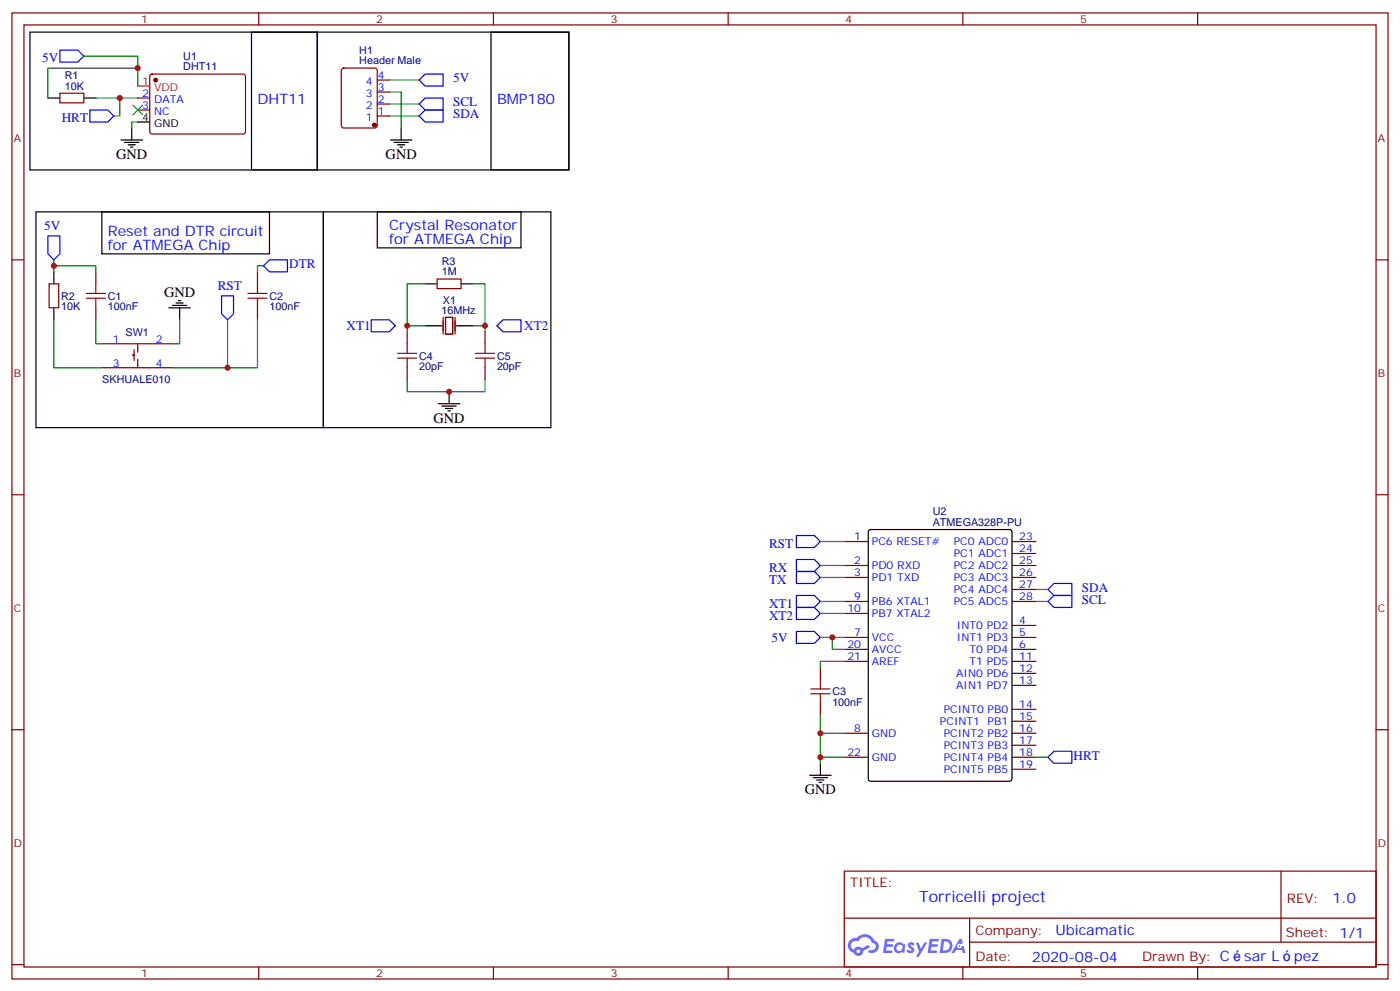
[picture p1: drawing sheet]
<svg xmlns="http://www.w3.org/2000/svg" width="412mm" height="292mm" viewBox="0 0 412 292" stroke-linecap="round" stroke-linejoin="round" font-family="sans-serif">
<g fill="none" stroke="#870000" stroke-width=".35">
<path d="M3.5 3.8h405.4v284.3h-405.4zM7.1 7.3h398.2v277.3h-398.2zM76.2 3.8v3.5M145.3 3.8v3.5M214.5 3.8v3.5M283.6 3.8v3.5M352.8 3.8v3.5M3.5 76.5h3.6M405.3 76.5h3.6M3.5 145.6h3.6M405.3 145.6h3.6M3.5 214.8h3.6"/>
<path d="M405.3 214.8h3.6M248.7 256.4h156.6v28.2h-156.6zM377.3 256.4v20.9M248.7 270.2h156.5M285.6 277.3h119.6M285.6 270.2v14.2M3.5 283.9h3.6M76.2 284.6v3.5M145.3 284.6v3.5M214.5 284.6v3.5M283.6 284.6v3.5M352.8 284.6v3.5"/>
<path d="M405.3 283.9h3.6"/>
</g>
<g fill="#5487ff">
<path d="M267.7 277.6a1.22 1.22 0 0 1 1.7 .2l-.4 .6a.47 .47 0 0 0-.3-.4 .47 .47 0 0 0-.5 .2l.1 .2a1.14 1.14 0 0 1 .8 1.8 1.14 1.14 0 0 1-1.9 0l-.2-.2 .5-.6 .7 .5a.29 .29 0 0 0 .3-.3 .29 .29 0 0 0-.2-.3 1.04 1.04 0 0 1-.6-1.7z"/>
<path d="M260.7 276.3h2.4l.3 .2-.2 .5-1.8 .1-.1 .8h1.5l.3 .4-.3 .4h-1.6l-.2 1.1h1.7l.2 .3-.2 .3-2.6 .1z"/>
<path d="M273.8 276.3h2.4l.3 .2-.1 .5-1.8 .1-.2 .8h1.6l.3 .4-.4 .4h-1.6l-.1 1.1h1.7l.2 .3-.2 .3-2.6 .1z"/>
<path d="M282.6 276.3h.7l.3 1.3-.6 .3a.69 .69 0 0 0-1 .3 .69 .69 0 0 0 .4 .9 .69 .69 0 0 0 .9-.6l.5-.2 .6 2.2h-.8l-.2-.9h-1.8l-.5 .9h-.8z"/>
<path d="M269.8 277.4h.8l.6 1.8 1.1-1.8h.9l-2.6 4.2h-.8l.9-1.5z"/>
<path d="M277.4 276.3l-.6 4.2h1.3a2.11 2.11 0 0 0 2.5-2.1 2.11 2.11 0 0 0-2.5-2.1zM278.1 277.1a1.39 1.39 0 0 1 1.7 1.4 1.39 1.39 0 0 1-1.8 1.3h-.3z"/>
<path d="M263.7 277.9a1.54 1.54 0 0 0-.1 2.2 1.54 1.54 0 0 0 2.2 .1l.6 .3 .3-2.3-.2-.3h-.4a1.49 1.49 0 0 0-2.4 0zM264 278.9a.94 .94 0 0 1 1.8 0 .94 .94 0 0 1-1.8 0z"/>
<path d="M250.4 276.7a2.18 2.18 0 0 0 1.1 3.7 1.44 1.44 0 0 0 1.6 .9 1.44 1.44 0 0 0 1.2-1.4l2-1.1-.5-.7-1.9 1a1.47 1.47 0 0 0-2.4 .4 1.39 1.39 0 0 1-.7-1.9 1.39 1.39 0 0 1 2-.5 2.12 2.12 0 0 1 2.2-1.3 2.12 2.12 0 0 1 1.9 1.7 1.14 1.14 0 0 1 1.1 1.4 1.14 1.14 0 0 1-1.7 .7 .43 .43 0 0 0-.5 .4 .43 .43 0 0 0 .4 .5 1.98 1.98 0 0 0 2.5-1.2 1.98 1.98 0 0 0-1.2-2.6 3.1 3.1 0 0 0-5.3-.6l-.9 .1zM252.3 280a.55 .55 0 0 1 1.1 0 .55 .55 0 0 1-1.1 0z"/>
<circle cx="282.6" cy="278.4" r=".26"/>
</g>
<g fill="none" stroke="#870000" stroke-width=".35">
<path d="M17.6 27.4h7.1v2.9h-7.1zM40.6 28.9h3.5M40.6 32.4h3.5M44.3 22l.5-.2 27.1 .1 .4 .6v16.5l-.7 .4h-27.1l-.4-.7v-16.2zM100.8 20.2l.4-.2h9.2l.7 .5v16.5l-.4 .6-9.5 .1-.6-.5-.1-16.5zM111.1 34.1h3.6M111.1 30.6h3.6M111.1 27.1h3.6M111.1 23.6h3.6M14.5 83.5h2.8v7.1h-2.8zM28.2 80v3.5M28.2 90.6v3.5"/>
<path d="M75.8 80v3.5M75.8 90.6v3.5M119.9 97.6v3.6M128.8 82.1h7v2.8h-7zM130.5 93.4v5M131.2 93.4h2.1v5h-2.1zM134.1 93.4v5M142.9 97.6v3.6M30 101.2h21.2M30 108.2h21.2M39.5 104.4h-.3v.3h.3M39.5 102.9v3.2"/>
<path d="M40.6 101.2v2.4M40.6 105.8v2.4M119.9 108.2v3.6M142.9 108.2v3.6M248.7 159.4h7.1M298.1 159.4h7.1M248.7 166.4h7.1M248.7 170h7.1M248.7 177h7.1M298.1 166.4h7.1M298.1 170h7.1M298.1 177h7.1"/>
<path d="M298.1 162.9h7.1M298.1 173.5h7.1M241.7 196.4v3.6M248.7 187.6h7.1M248.7 191.1h7.1M248.7 180.6h7.1M248.7 194.7h7.1M298.1 184.1h7.1M298.1 187.6h7.1M298.1 191.1h7.1M298.1 194.7h7.1M298.1 198.2h7.1"/>
<path d="M241.7 207v3.5M248.7 215.8h7.1M298.1 215.8h7.1M298.1 201.7h7.1M298.1 208.8h7.1M298.1 212.3h7.1M298.1 219.4h7.1M248.7 222.9h7.1M298.1 222.9h7.1M298.1 226.4h7.1"/>
</g>
<g fill="#870000" stroke="#870000" stroke-width=".35">
<circle cx="45.9" cy="23.6" r=".53"/>
<circle cx="110.2" cy="36.8" r=".53"/>
</g>
<path d="M40.6 25.3h3.5" fill="none" stroke="#f00" stroke-width=".35"/>
<g fill="none" stroke="#000" stroke-width=".35">
<path d="M8.8 9.5h84.7v40.5h-84.7zM74.1 9.5h19.4v40.5h-19.4zM93.5 9.5h74.1v40.5h-74.1zM144.6 9.5h23v40.5h-23zM14.1 28.9h3.5M24.7 28.9h3.5M38.8 37.7v3.5M40.6 35.9h3.5M118.2 37.7v3.5M35.6 41.2h6.4M36.7 41.9h4.2M37.7 42.6h2.2"/>
<path d="M38.5 43.3h.7M115 41.2h6.4M116.1 41.9h4.2M117.1 42.6h2.1M117.8 43.3h.7M10.6 62.4h84.6v63.5h-84.6zM30 62.4h49.4v12.3h-49.4zM95.2 62.4h67.1v63.5h-67.1zM111.1 62.4h42.4v10.6h-42.4zM15.9 80v3.5M15.9 90.6v3.5M49.7 90.6h6.4"/>
<path d="M50.8 89.9h4.2M51.9 89.2h2.1M52.6 88.5h.7M52.9 90.6v3.5M125.2 95.9h5M125.2 83.5h3.6M134.4 95.9h4.9M135.8 83.5h3.5M129.1 118.8h6.4M130.2 119.5h4.2M132.3 115.3v3.5M131.2 120.2h2.1"/>
<path d="M131.9 120.9h.7M256 156.1l.5-.2h40.9l.6 .4 .1 72.9-.5 .7h-41.1l-.7-.4v-72.9zM238.5 228.2h6.3M239.5 228.9h4.3M240.6 229.6h2.1M241.3 230.3h.7M241.7 224.6v3.6"/>
</g>
<path d="M39.2 31l2.8 2.8M42 31l-2.8 2.8" fill="none" stroke="#3c3" stroke-width=".35"/>
<g fill="none" stroke="#008700" stroke-width=".35">
<path d="M24.7 16.5h15.9v8.8M28.2 28.9h12.4M35.3 28.9v5.2h-1.8M40.6 35.9h-1.8v1.8M40.6 20h-26.5v8.9M114.7 27.1h3.5v10.6M114.7 23.6h8.8M114.7 30.6h8.8M114.7 34.1h8.8M15.9 78.2h12.3v1.8M15.9 76.5v3.5M77.6 78.2h-1.8v1.8"/>
<path d="M15.9 94.1v14.1h14.1M28.2 94.1v7.1h1.8M52.9 94.1v7.1h-1.7M67 94.1v14.1h-15.8M75.8 94.1v14.1h-8.8M119.9 95.9h5.3M125.2 83.5h-5.3v14.1M139.3 83.5h3.6v14.1M139.3 95.9h3.6M119.9 111.8v3.5h23v-3.5M241.7 159.4h7M241.7 166.4h7"/>
<path d="M241.7 170h7M241.7 177h7M305.2 177h3.5M305.2 173.5h3.5M241.7 187.6h7M241.7 180.6h7M245.2 187.6v3.5h3.5M248.7 194.7h-7v1.7M241.7 210.5v12.4h7M241.7 215.8h7M241.7 222.9v1.7M305.2 222.9h3.5"/>
</g>
<g fill="none" stroke="#00f" stroke-width=".35">
<path d="M17.6 14.7h5.3l1.8 1.8-1.8 1.8h-5.3zM26.5 32.4h5.2l1.8 1.7-1.8 1.8h-5.2zM123.5 30.6l1.7-1.7h5.3v3.5h-5.3zM123.5 34.1l1.7-1.7h5.3v3.5h-5.3zM125.2 21.8h5.3v3.5h-5.3l-1.7-1.7zM14.1 69.4h3.5v5.3l-1.7 1.8-1.8-1.8zM77.6 78.2l1.8-1.7h5.3v3.5h-5.3zM65.3 87.1h3.5v5.3l-1.8 1.7-1.7-1.7zM109.4 94.1h5.3l1.7 1.8-1.7 1.7h-5.3zM146.4 95.9l1.8-1.8h5.3v3.5h-5.3zM234.6 157.6h5.3l1.8 1.8-1.8 1.7h-5.3zM234.6 175.3h5.3l1.8 1.7-1.8 1.8h-5.3z"/>
<path d="M234.6 178.8h5.3l1.8 1.8-1.8 1.7h-5.3zM234.6 164.7h5.3l1.8 1.7-1.8 1.8h-5.3zM234.6 168.2h5.3l1.8 1.8-1.8 1.7h-5.3zM308.7 177l1.7-1.7h5.3v3.5h-5.3zM310.4 171.7h5.3v3.6h-5.3l-1.7-1.8zM234.6 185.8h5.3l1.8 1.8-1.8 1.8h-5.3zM308.7 222.9l1.7-1.8h5.3v3.5h-5.3z"/>
</g>
<g fill="none" stroke="#a10000" stroke-width=".35">
<path d="M25.4 87.8h5.6M25.4 86.4h5.6M28.2 83.5v2.9M28.2 87.8v2.8M73 87.8h5.7M73 86.4h5.7M75.8 83.5v2.9M75.8 87.8v2.8M117.1 104h5.7M117.1 105.4h5.7M119.9 101.2v2.8M119.9 105.4v2.8"/>
<path d="M140.1 104h5.6M140.1 105.4h5.6M142.9 101.2v2.8M142.9 105.4v2.8M241.7 200v2.8M238.8 204.2h5.7M238.8 202.8h5.7M241.7 204.2v2.8"/>
</g>
<g fill="#c00">
<circle cx="35.3" cy="28.9" r=".88"/>
<circle cx="40.6" cy="20" r=".88"/>
<circle cx="15.9" cy="78.2" r=".88"/>
<circle cx="67" cy="108.2" r=".88"/>
<circle cx="241.7" cy="215.8" r=".88"/>
<circle cx="241.7" cy="222.9" r=".88"/>
<circle cx="245.2" cy="187.6" r=".88"/>
<circle cx="142.9" cy="95.9" r=".88"/>
<circle cx="119.9" cy="95.9" r=".88"/>
<circle cx="132.3" cy="115.3" r=".88"/>
</g>
<text font-size="4.6" fill="#00f" x="270.8" y="265.4">Torricelli project</text>
<g font-size="4.2" fill="#00f">
<text x="75.8" y="30.6">DHT11</text>
<text x="146.4" y="30.6">BMP180</text>
<text x="31.7" y="69.4">Reset and DTR circuit</text>
<text x="114.7" y="67.7">Crystal Resonator</text>
<text x="114.7" y="71.9">for ATMEGA Chip</text>
<text x="31.7" y="73.7">for ATMEGA Chip</text>
<text x="392.5" y="265.7">1.0</text>
<text x="310.9" y="275.2">Ubicamatic</text>
<text x="304" y="283">2020-08-04</text>
<text x="366.5" y="282.9">sar L</text>
<text x="381.2" y="282.9">pez</text>
</g>
<g font-size="4.2">
<text x="34.2" y="46.8">GND</text>
<text x="113.6" y="46.8">GND</text>
<text x="48.3" y="87.4">GND</text>
<text x="127.7" y="124.5">GND</text>
<text x="237.1" y="233.8">GND</text>
</g>
<g font-size="3.9" fill="#00f">
<text x="12.4" y="18.3">5V</text>
<text x="133.5" y="24.2">5V</text>
<text x="18.2" y="35.9">HRT</text>
<text x="133.5" y="31.3">SCL</text>
<text x="133.5" y="34.8">SDA</text>
<text x="13" y="67.8">5V</text>
<text x="85.2" y="79">DTR</text>
<text x="64.2" y="85.4">RST</text>
<text x="102.1" y="97.1">XT1</text>
<text x="154.4" y="97.1">XT2</text>
<text x="226.5" y="161.2">RST</text>
<text x="226.5" y="168.3">RX</text>
<text x="226.5" y="171.8">TX</text>
<text x="226.5" y="178.8">XT1</text>
<text x="318.7" y="177.7">SCL</text>
<text x="318.7" y="174.2">SDA</text>
<text x="226.5" y="182.4">XT2</text>
<text x="227.3" y="188.9">5V</text>
<text x="316.3" y="223.6">HRT</text>
</g>
<g font-size="3.9" fill="#800">
<text x="250.5" y="261">TITLE:</text>
<text x="379.1" y="265.7">REV:</text>
<text x="287.4" y="275.2">Company:</text>
<text x="378.7" y="275.8">Sheet: 1/1</text>
<text x="287.4" y="282.9">Date:</text>
<text x="336.4" y="282.9">Drawn By: C</text>
</g>
<g font-size="3.2" fill="#800">
<text x="41.6" y="6.8">1</text>
<text x="110.8" y="6.8">2</text>
<text x="179.9" y="6.8">3</text>
<text x="249.1" y="6.8">4</text>
<text x="318.2" y="6.8">5</text>
<text x="4.1" y="41.9">A</text>
<text x="405.9" y="41.9">A</text>
<text x="4.1" y="111.1">B</text>
<text x="405.9" y="111.1">B</text>
<text x="4.1" y="180.2">C</text>
<text x="405.9" y="180.2">C</text>
<text x="4.1" y="249.3">D</text>
<text x="405.9" y="249.3">D</text>
<text x="41.6" y="287.6">1</text>
<text x="110.8" y="287.6">2</text>
<text x="179.9" y="287.6">3</text>
<text x="249.1" y="287.6">4</text>
<text x="318.2" y="287.6">5</text>
</g>
<g font-size="3.2" fill="#000080">
<text x="54" y="17.6">U1</text>
<text x="105.8" y="15.8">H1</text>
<text x="19.1" y="23.2">R1</text>
<text x="54" y="20.7">DHT11</text>
<text x="105.8" y="19">Header Male</text>
<text x="19.1" y="26.4">10K</text>
<text x="130.2" y="81.1">1M</text>
<text x="130.2" y="78.1">R3</text>
<text x="18" y="88.2">R2</text>
<text x="31.8" y="88.2">C1</text>
<text x="79.4" y="88.2">C2</text>
<text x="130.5" y="89.4">X1</text>
<text x="18" y="91.4">10K</text>
<text x="31.7" y="91.4">100nF</text>
<text x="79.4" y="91.4">100nF</text>
<text x="130" y="92.4">16MHz</text>
<text x="37" y="98.8">SW1</text>
<text x="123.5" y="105.9">C4</text>
<text x="146.4" y="105.9">C5</text>
<text x="30.1" y="112.9">SKHUALE010</text>
<text x="123.5" y="109">20pF</text>
<text x="146.4" y="109">20pF</text>
<text x="274.8" y="154.7">ATMEGA328P-PU</text>
<text x="274.8" y="151.6">U2</text>
<text x="245.2" y="207.8">100nF</text>
<text x="245.2" y="204.6">C3</text>
</g>
<g font-size="3.2" fill="#00f">
<text x="111.3" y="23.2">4</text>
<text x="41.9" y="28.5">2</text>
<text x="107.8" y="28.5">3</text>
<text x="107.8" y="25">4</text>
<text x="111.3" y="26.7">3</text>
<text x="41.9" y="32">3</text>
<text x="45.4" y="30.3">DATA</text>
<text x="45.4" y="33.8">NC</text>
<text x="107.8" y="35.6">1</text>
<text x="107.8" y="32">2</text>
<text x="111.3" y="33.8">1</text>
<text x="111.3" y="30.3">2</text>
<text x="33.3" y="100.8">1</text>
<text x="45.9" y="100.8">2</text>
<text x="33.3" y="107.9">3</text>
<text x="45.9" y="107.9">4</text>
<text x="251.6" y="159">1</text>
<text x="256.8" y="160.4">PC6 RESET#</text>
<text x="280.9" y="160.4">PC0 ADC0</text>
<text x="300.2" y="159">23</text>
<text x="251.6" y="166.1">2</text>
<text x="256.8" y="167.5">PD0 RXD</text>
<text x="280.9" y="164">PC1 ADC1</text>
<text x="280.9" y="167.5">PC2 ADC2</text>
<text x="300.2" y="162.6">24</text>
<text x="300.2" y="166.1">25</text>
<text x="251.6" y="169.6">3</text>
<text x="256.8" y="171">PD1 TXD</text>
<text x="280.9" y="171">PC3 ADC3</text>
<text x="300.2" y="169.6">26</text>
<text x="300.2" y="173.1">27</text>
<text x="251.6" y="176.7">9</text>
<text x="256.8" y="178.1">PB6 XTAL1</text>
<text x="280.9" y="174.6">PC4 ADC4</text>
<text x="280.9" y="178.1">PC5 ADC5</text>
<text x="300.2" y="176.7">28</text>
<text x="249.6" y="180.2">10</text>
<text x="256.8" y="181.6">PB7 XTAL2</text>
<text x="281.9" y="185.1">INT0 PD2</text>
<text x="300.2" y="183.7">4</text>
<text x="249.6" y="190.8">20</text>
<text x="251.6" y="187.3">7</text>
<text x="256.8" y="188.7">VCC</text>
<text x="281.9" y="188.7">INT1 PD3</text>
<text x="300.2" y="187.3">5</text>
<text x="300.2" y="190.8">6</text>
<text x="249.6" y="194.3">21</text>
<text x="256.8" y="192.2">AVCC</text>
<text x="256.8" y="195.7">AREF</text>
<text x="285.6" y="192.2">T0 PD4</text>
<text x="285.6" y="195.7">T1 PD5</text>
<text x="300.2" y="194.3">11</text>
<text x="300.2" y="197.8">12</text>
<text x="281.7" y="199.2">AIN0 PD6</text>
<text x="281.7" y="202.8">AIN1 PD7</text>
<text x="300.2" y="201.4">13</text>
<text x="278" y="209.8">PCINT0 PB0</text>
<text x="300.2" y="208.4">14</text>
<text x="251.6" y="215.5">8</text>
<text x="276.9" y="213.4">PCINT1</text>
<text x="290.9" y="213.4">PB1</text>
<text x="300.2" y="211.9">15</text>
<text x="300.2" y="215.5">16</text>
<text x="256.8" y="216.9">GND</text>
<text x="278" y="216.9">PCINT2 PB2</text>
<text x="278" y="220.4">PCINT3 PB3</text>
<text x="300.2" y="219">17</text>
<text x="249.6" y="222.5">22</text>
<text x="256.8" y="223.9">GND</text>
<text x="278" y="223.9">PCINT4 PB4</text>
<text x="278" y="227.5">PCINT5 PB5</text>
<text x="300.2" y="222.5">18</text>
<text x="300.2" y="226.1">19</text>
</g>
<g font-size="3.2" fill="#f00">
<text x="41.9" y="25">1</text>
<text x="45.4" y="26.7">VDD</text>
</g>
<g font-size="3.2">
<text x="41.9" y="35.6">4</text>
<text x="45.4" y="37.3">GND</text>
</g>
</svg>
